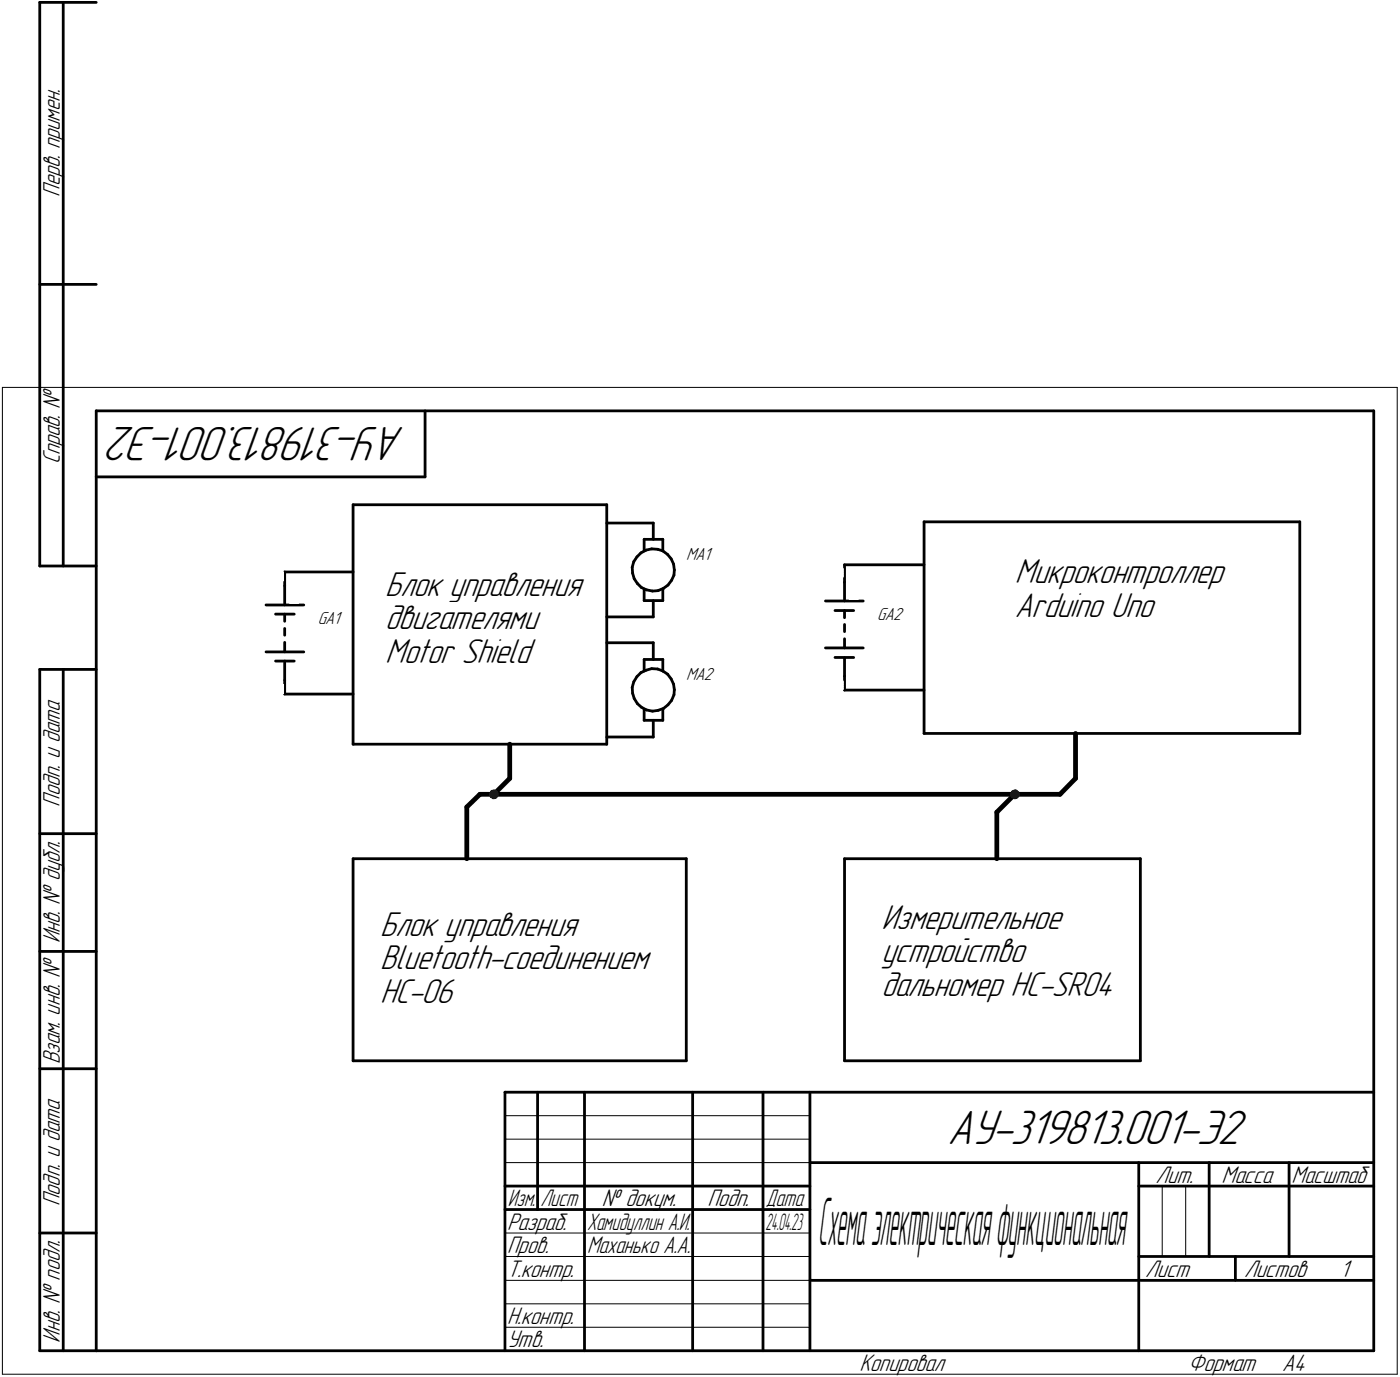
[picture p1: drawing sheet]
<svg xmlns="http://www.w3.org/2000/svg" width="298mm" height="293mm" viewBox="0 0 298 293" stroke-linecap="round" stroke-linejoin="round" font-family="sans-serif">
<g fill="none" stroke="#000" stroke-width=".59">
<path d="M8.5 .5v120zM8.5 .5h12zM13.5 .5v120zM8.5 60.5h12zM20.5 87.5v200zM20.5 87.5h272zM90.5 87.5v14zM292.5 87.5v200zM20.5 101.5h70zM75.2 107.4h54zM75.2 107.4v51zM129.2 107.4v51z"/>
<path d="M129.2 111.3h9.9zM135 119.5l-.4 1.2zM135.6 118.5l.9-.8zM135.6 118.5l-.6 1zM136.5 117.7l1.1-.6zM137.2 114.8v2.5zM137.2 114.8h3.9zM137.6 117.1l1.2-.3zM138.8 116.8l1.2 .1zM139.1 111.3v3.5zM140 116.9l1.1 .4zM141.1 114.8v2.5z"/>
<path d="M141.1 117.3l1.1 .7zM142.2 118l.7 1zM142.9 119l.5 1.1zM196.8 111.1h80zM196.8 111.1v45zM276.8 111.1v45zM8.5 120.5h12zM56.6 128.8h8.1zM56.6 138.8h8.1zM58.7 130.7h4zM60.6 124.7v4.1zM60.6 130.7v1.5z"/>
<path d="M60.6 133.8v1.4zM60.6 136.7v2.1zM60.6 121.8v2.9zM60.6 121.8h14.6zM129.2 131.3h9.9zM129.2 136.8h9.9zM134.6 120.7l.1 1.3zM134.7 122l.3 1.2zM135 123.2l.7 1zM135.7 124.2l.9 .9zM136.6 125.1l1.1 .5zM137.2 125.4v2.4z"/>
<path d="M137.2 127.8h3.9zM137.7 125.6l1.2 .2zM138.9 125.8l1.2-.1zM139.1 127.8v3.5zM139.1 136.8v3.6zM140.1 125.7l1.2-.5zM141.1 125.4v2.4zM141.3 125.2l.9-.7zM143 123.5l-.8 1zM143.4 120.1l.2 1.2zM143.5 122.4l-.5 1.1zM143.6 121.3l-.1 1.1z"/>
<path d="M175.8 127.9h8zM175.8 137.9h8zM177.8 130h4zM177.8 140h4zM179.8 124v3.9zM179.8 130v1.5zM179.8 132.9v1.6zM179.8 136v1.9zM179.8 140v3.9zM179.8 120.2v3.8zM179.8 120.2h17zM8.5 142.5v145z"/>
<path d="M8.5 142.5h12zM13.5 142.5v145zM58.7 140.7h4zM60.6 140.7v4.1zM60.6 144.8v2.9zM60.6 147.7h14.6zM75.2 158.4h54zM129.2 156.9h9.9zM134.6 146.3l.1 1.3zM134.7 147.6l.3 1.1zM135 145.1l-.4 1.2zM135 148.7l.7 1.1z"/>
<path d="M135.6 144l.9-.8zM135.6 144l-.6 1.1zM135.7 149.8l.9 .7zM136.5 143.2l1.1-.5zM136.6 150.5l1.1 .6zM137.2 140.4v2.4zM137.2 140.4h3.9zM137.2 151v2.3zM137.2 153.3h3.9zM137.6 142.7l1.2-.4zM137.7 151.1l1.2 .3zM138.8 142.3l1.2 .1z"/>
<path d="M138.9 151.4l1.2-.2zM139.1 153.3v3.6zM140 142.4l1.1 .4zM140.1 151.2l1.2-.4zM141.1 140.4v2.4zM141.1 151v2.3zM141.1 142.8l1.1 .7zM141.3 150.8l.9-.8zM142.2 143.5l.7 1zM142.9 144.5l.5 1.1zM143 149.1l-.8 .9zM143.4 145.6l.2 1.2z"/>
<path d="M143.5 147.9l-.5 1.2zM143.6 146.8l-.1 1.1zM179.8 143.9v3zM179.8 146.9h17zM196.8 156.1h80zM8.5 177.5h12zM75.2 182.8h70.9zM75.2 182.8v43zM146.1 182.8v43zM179.8 182.8h63zM179.8 182.8v43zM242.8 182.8v43z"/>
<path d="M8.5 202.5h12zM8.5 227.5h12zM75.2 225.8h70.9zM107.5 232.5h185zM107.5 232.5v55zM114.5 232.5v25zM124.5 232.5v55zM147.5 232.5v55zM162.5 232.5v55zM172.5 232.5v55zM179.8 225.8h63zM107.5 252.5h65z"/>
<path d="M107.5 257.5h65zM172.5 247.5h120zM242.5 247.5v40zM242.5 252.5h15zM257.5 247.5v20zM257.5 252.5h35zM274.5 247.5v20zM8.5 262.5h12zM172.5 272.5h70zM242.5 272.5h50zM242.5 267.5h50zM263.1 267.5v5z"/>
<path d="M8.5 287.5h12zM20.5 287.5h272z"/>
</g>
<path d="M108.5 158.4v7.3zM229 156.1v9.6zM99.4 171.8l2.8-2.7zM99.4 171.8v11zM102.2 169.1h3zM105.2 169.1h110.9zM108.5 165.7l-3.3 3.4zM212.3 172.9v9.9zM216.1 169.1l-3.8 3.8zM216.1 169.1h9.6zM229 165.7l-3.3 3.4z" fill="none" stroke="#000" stroke-width="1"/>
<g fill="#1c1c1c" stroke="#1c1c1c" stroke-width=".21">
<path d="M105.1 168.1h.2zM104.7 168.2h.8zM104.6 168.3h1.1zM104.4 168.4h1.4zM104.4 168.5h1.5zM104.4 168.6h1.6zM104.4 168.7h1.6zM104.3 168.7h1.8zM104.3 168.8h1.8zM104.2 168.9h1.9zM104.2 169h1.9zM104.2 169.1h1.9zM104.2 169.2h1.9zM104.2 169.2h1.9zM104.2 169.3h1.9zM104.2 169.4h1.9zM104.3 169.5h1.8zM104.3 169.6h1.7zM104.4 169.7h1.5zM104.5 169.8h1.3zM104.6 169.8h1.1zM104.7 169.9h1zM104.9 170h.4z"/>
<path d="M216 168.1h.4zM215.7 168.2h.9zM215.6 168.3h1.1zM215.4 168.4h1.3zM215.4 168.5h1.4zM215.3 168.6h1.6zM215.3 168.7h1.7zM215.2 168.7h1.8zM215.2 168.8h1.9zM215.2 168.9h1.9zM215.2 169h1.9zM215.1 169.1h2zM215.1 169.2h2zM215.1 169.2h2zM215.2 169.3h1.9zM215.2 169.4h1.8zM215.2 169.5h1.8zM215.2 169.6h1.7zM215.3 169.7h1.5zM215.5 169.8h1.3zM215.6 169.8h1.1zM215.7 169.9h.9zM215.9 170h.4z"/>
</g>
<g fill="#fff" stroke="#fff" stroke-width=".21">
<path d="M180.8 141.1h2zM180.8 141.2h2zM180.8 141.3h2zM180.8 141.4h2zM180.8 141.5h2zM180.8 141.6h2zM180.8 141.6h2zM180.8 141.7h2zM180.8 141.8h2zM180.8 141.9h2zM180.8 142h2zM180.8 142.1h2zM180.8 142.2h2zM180.8 142.2h2zM180.8 142.3h2zM180.8 142.4h2zM180.8 142.5h2zM180.8 142.6h2zM180.8 142.7h2zM180.8 142.7h2zM180.8 142.8h2zM180.8 142.9h2zM180.8 143h2zM180.8 143.1h2zM180.8 143.2h2zM180.8 143.3h2zM180.8 143.3h2zM180.8 143.4h2zM180.8 143.5h2zM180.8 143.6h2zM180.8 143.7h2zM180.8 143.8h2zM180.8 143.8h2zM180.8 143.9h2zM180.8 144h2zM180.8 144.1h2zM180.8 144.2h2zM180.8 144.3h2zM180.8 144.4h2zM180.8 144.4h2zM180.8 144.5h2zM180.8 144.6h2z"/>
<path d="M176 144.9h3.6zM176 145h3.6zM176 145.1h3.6zM176 145.2h3.6zM176 145.3h3.6zM176 145.4h3.6zM176 145.5h3.6zM176 145.5h3.6zM176 145.6h3.6zM176 145.7h3.6zM176 145.8h3.6zM176 145.9h3.6zM176 146h3.6zM176 146h3.6zM176 146.1h3.6zM176 146.2h3.6zM176 146.3h3.6zM176 146.4h3.6zM176 146.5h3.6zM176 146.6h3.6zM176 146.6h3.6zM176 146.7h3.6zM176 146.8h3.6z"/>
<path d="M180.8 124.1h2zM180.8 124.2h2zM180.8 124.3h2zM180.8 124.4h2zM180.8 124.5h2zM180.8 124.5h2zM180.8 124.6h2zM180.8 124.7h2zM180.8 124.8h2zM180.8 124.9h2zM180.8 125h2zM180.8 125.1h2zM180.8 125.1h2zM180.8 125.2h2zM180.8 125.3h2zM180.8 125.4h2zM180.8 125.5h2zM180.8 125.6h2zM180.8 125.6h2zM180.8 125.7h2zM180.8 125.8h2zM180.8 125.9h2zM180.8 126h2zM180.8 126.1h2zM180.8 126.2h2zM180.8 126.2h2zM180.8 126.3h2zM180.8 126.4h2zM180.8 126.5h2zM180.8 126.6h2zM180.8 126.7h2zM180.8 126.7h2zM180.8 126.8h2zM180.8 126.9h2zM180.8 127h2zM180.8 127.1h2zM180.8 127.2h2zM180.8 127.3h2zM180.8 127.3h2zM180.8 127.4h2zM180.8 127.5h2zM180.8 127.6h2z"/>
<path d="M176 121h3.6zM176 121.1h3.6zM176 121.2h3.6zM176 121.2h3.6zM176 121.3h3.6zM176 121.4h3.6zM176 121.5h3.6zM176 121.6h3.6zM176 121.7h3.6zM176 121.8h3.6zM176 121.8h3.6zM176 121.9h3.6zM176 122h3.6zM176 122.1h3.6zM176 122.2h3.6zM176 122.3h3.6zM176 122.3h3.6zM176 122.4h3.6zM176 122.5h3.6zM176 122.6h3.6zM176 122.7h3.6zM176 122.8h3.6zM176 122.9h3.6z"/>
<path d="M186.8 129.1h5.9zM186.8 129.2h5.9zM186.8 129.3h5.9zM186.8 129.4h5.9zM186.8 129.5h5.9zM186.8 129.5h5.9zM186.8 129.6h5.9zM186.8 129.7h5.9zM186.8 129.8h5.9zM186.8 129.9h5.9zM186.8 130h5.9zM186.8 130h5.9zM186.8 130.1h5.9zM186.8 130.2h5.9zM186.8 130.3h5.9zM186.8 130.4h5.9zM186.8 130.5h5.9zM186.8 130.6h5.9zM186.8 130.6h5.9zM186.8 130.7h5.9zM186.8 130.8h5.9zM186.8 130.9h5.9zM186.8 131h5.9zM186.8 131.1h5.9zM186.8 131.1h5.9zM186.8 131.2h5.9zM186.8 131.3h5.9zM186.8 131.4h5.9zM186.8 131.5h5.9zM186.8 131.6h5.9zM186.8 131.7h5.9zM186.8 131.7h5.9zM186.8 131.8h5.9zM186.8 131.9h5.9zM186.8 132h5.9zM186.8 132.1h5.9zM186.8 132.2h5.9zM186.8 132.2h5.9zM186.8 132.3h5.9zM186.8 132.4h5.9zM186.8 132.5h5.9zM186.8 132.6h5.9zM186.8 132.7h5.9z"/>
<path d="M61.6 141.9h2zM61.6 142h2zM61.6 142.1h2zM61.6 142.2h2zM61.6 142.2h2zM61.6 142.3h2zM61.6 142.4h2zM61.6 142.5h2zM61.6 142.6h2zM61.6 142.7h2zM61.6 142.7h2zM61.6 142.8h2zM61.6 142.9h2zM61.6 143h2zM61.6 143.1h2zM61.6 143.2h2zM61.6 143.3h2zM61.6 143.3h2zM61.6 143.4h2zM61.6 143.5h2zM61.6 143.6h2zM61.6 143.7h2zM61.6 143.8h2zM61.6 143.8h2zM61.6 143.9h2zM61.6 144h2zM61.6 144.1h2zM61.6 144.2h2zM61.6 144.3h2zM61.6 144.4h2zM61.6 144.4h2zM61.6 144.5h2zM61.6 144.6h2zM61.6 144.7h2zM61.6 144.8h2zM61.6 144.9h2zM61.6 144.9h2zM61.6 145h2zM61.6 145.1h2zM61.6 145.2h2zM61.6 145.3h2zM61.6 145.4h2zM61.6 145.5h2z"/>
<path d="M56.8 145.7h3.7zM56.8 145.8h3.7zM56.8 145.9h3.7zM56.8 146h3.7zM56.8 146h3.7zM56.8 146.1h3.7zM56.8 146.2h3.7zM56.8 146.3h3.7zM56.8 146.4h3.7zM56.8 146.5h3.7zM56.8 146.6h3.7zM56.8 146.6h3.7zM56.8 146.7h3.7zM56.8 146.8h3.7zM56.8 146.9h3.7zM56.8 147h3.7zM56.8 147.1h3.7zM56.8 147.2h3.7zM56.8 147.2h3.7zM56.8 147.3h3.7zM56.8 147.4h3.7zM56.8 147.5h3.7zM56.8 147.6h3.7zM56.8 147.7h3.7z"/>
<path d="M61.6 125h2zM61.6 125.1h2zM61.6 125.1h2zM61.6 125.2h2zM61.6 125.3h2zM61.6 125.4h2zM61.6 125.5h2zM61.6 125.6h2zM61.6 125.6h2zM61.6 125.7h2zM61.6 125.8h2zM61.6 125.9h2zM61.6 126h2zM61.6 126.1h2zM61.6 126.2h2zM61.6 126.2h2zM61.6 126.3h2zM61.6 126.4h2zM61.6 126.5h2zM61.6 126.6h2zM61.6 126.7h2zM61.6 126.7h2zM61.6 126.8h2zM61.6 126.9h2zM61.6 127h2zM61.6 127.1h2zM61.6 127.2h2zM61.6 127.3h2zM61.6 127.3h2zM61.6 127.4h2zM61.6 127.5h2zM61.6 127.6h2zM61.6 127.7h2zM61.6 127.8h2zM61.6 127.8h2zM61.6 127.9h2zM61.6 128h2zM61.6 128.1h2zM61.6 128.2h2zM61.6 128.3h2zM61.6 128.4h2zM61.6 128.4h2z"/>
<path d="M56.8 121.8h3.7zM56.8 121.8h3.7zM56.8 121.9h3.7zM56.8 122h3.7zM56.8 122.1h3.7zM56.8 122.2h3.7zM56.8 122.3h3.7zM56.8 122.3h3.7zM56.8 122.4h3.7zM56.8 122.5h3.7zM56.8 122.6h3.7zM56.8 122.7h3.7zM56.8 122.8h3.7zM56.8 122.9h3.7zM56.8 122.9h3.7zM56.8 123h3.7zM56.8 123.1h3.7zM56.8 123.2h3.7zM56.8 123.3h3.7zM56.8 123.4h3.7zM56.8 123.4h3.7zM56.8 123.5h3.7zM56.8 123.6h3.7z"/>
<path d="M67.6 130h5.4zM67.6 130h5.4zM67.6 130.1h5.4zM67.6 130.2h5.4zM67.6 130.3h5.4zM67.6 130.4h5.4zM67.6 130.5h5.4zM67.6 130.6h5.4zM67.6 130.6h5.4zM67.6 130.7h5.4zM67.6 130.8h5.4zM67.6 130.9h5.4zM67.6 131h5.4zM67.6 131.1h5.4zM67.6 131.1h5.4zM67.6 131.2h5.4zM67.6 131.3h5.4zM67.6 131.4h5.4zM67.6 131.5h5.4zM67.6 131.6h5.4zM67.6 131.7h5.4zM67.6 131.7h5.4zM67.6 131.8h5.4zM67.6 131.9h5.4zM67.6 132h5.4zM67.6 132.1h5.4zM67.6 132.2h5.4zM67.6 132.2h5.4zM67.6 132.3h5.4zM67.6 132.4h5.4zM67.6 132.5h5.4zM67.6 132.6h5.4zM67.6 132.7h5.4zM67.6 132.8h5.4zM67.6 132.8h5.4zM67.6 132.9h5.4zM67.6 133h5.4zM67.6 133.1h5.4zM67.6 133.2h5.4zM67.6 133.3h5.4zM67.6 133.3h5.4zM67.6 133.4h5.4z"/>
<path d="M140.1 110.5h2zM140.1 110.6h2zM140.1 110.7h2zM140.1 110.7h2zM140.1 110.8h2zM140.1 110.9h2zM140.1 111h2zM140.1 111.1h2zM140.1 111.2h2zM140.1 111.3h2zM140.1 111.3h2zM140.1 111.4h2zM140.1 111.5h2zM140.1 111.6h2zM140.1 111.7h2zM140.1 111.8h2zM140.1 111.8h2zM140.1 111.9h2zM140.1 112h2zM140.1 112.1h2zM140.1 112.2h2zM140.1 112.3h2zM140.1 112.4h2zM140.1 112.4h2zM140.1 112.5h2zM140.1 112.6h2zM140.1 112.7h2zM140.1 112.8h2zM140.1 112.9h2zM140.1 112.9h2zM140.1 113h2zM140.1 113.1h2zM140.1 113.2h2zM140.1 113.3h2zM140.1 113.4h2zM140.1 113.5h2zM140.1 113.5h2zM140.1 113.6h2zM140.1 113.7h2zM140.1 113.8h2zM140.1 113.9h2zM140.1 114h2z"/>
<path d="M135.3 108.4h3.6zM135.3 108.5h3.6zM135.3 108.5h3.6zM135.3 108.6h3.6zM135.3 108.7h3.6zM135.3 108.8h3.6zM135.3 108.9h3.6zM135.3 109h3.6zM135.3 109.1h3.6zM135.3 109.1h3.6zM135.3 109.2h3.6zM135.3 109.3h3.6zM135.3 109.4h3.6zM135.3 109.5h3.6zM135.3 109.6h3.6zM135.3 109.6h3.6zM135.3 109.7h3.6zM135.3 109.8h3.6zM135.3 109.9h3.6zM135.3 110h3.6zM135.3 110.1h3.6zM135.3 110.2h3.6zM135.3 110.2h3.6z"/>
<path d="M140.1 129.5h2zM140.1 129.6h2zM140.1 129.7h2zM140.1 129.8h2zM140.1 129.9h2zM140.1 130h2zM140.1 130h2zM140.1 130.1h2zM140.1 130.2h2zM140.1 130.3h2zM140.1 130.4h2zM140.1 130.5h2zM140.1 130.6h2zM140.1 130.6h2zM140.1 130.7h2zM140.1 130.8h2zM140.1 130.9h2zM140.1 131h2zM140.1 131.1h2zM140.1 131.1h2zM140.1 131.2h2zM140.1 131.3h2zM140.1 131.4h2zM140.1 131.5h2zM140.1 131.6h2zM140.1 131.7h2zM140.1 131.7h2zM140.1 131.8h2zM140.1 131.9h2zM140.1 132h2zM140.1 132.1h2zM140.1 132.2h2zM140.1 132.2h2zM140.1 132.3h2zM140.1 132.4h2zM140.1 132.5h2zM140.1 132.6h2zM140.1 132.7h2zM140.1 132.8h2zM140.1 132.8h2zM140.1 132.9h2zM140.1 133h2z"/>
<path d="M135.3 132.3h3.6zM135.3 132.4h3.6zM135.3 132.5h3.6zM135.3 132.6h3.6zM135.3 132.7h3.6zM135.3 132.8h3.6zM135.3 132.8h3.6zM135.3 132.9h3.6zM135.3 133h3.6zM135.3 133.1h3.6zM135.3 133.2h3.6zM135.3 133.3h3.6zM135.3 133.3h3.6zM135.3 133.4h3.6zM135.3 133.5h3.6zM135.3 133.6h3.6zM135.3 133.7h3.6zM135.3 133.8h3.6zM135.3 133.9h3.6zM135.3 133.9h3.6zM135.3 134h3.6zM135.3 134.1h3.6zM135.3 134.2h3.6z"/>
<path d="M146.1 116.5h5.8zM146.1 116.6h5.8zM146.1 116.7h5.8zM146.1 116.8h5.8zM146.1 116.8h5.8zM146.1 116.9h5.8zM146.1 117h5.8zM146.1 117.1h5.8zM146.1 117.2h5.8zM146.1 117.3h5.8zM146.1 117.3h5.8zM146.1 117.4h5.8zM146.1 117.5h5.8zM146.1 117.6h5.8zM146.1 117.7h5.8zM146.1 117.8h5.8zM146.1 117.9h5.8zM146.1 117.9h5.8zM146.1 118h5.8zM146.1 118.1h5.8zM146.1 118.2h5.8zM146.1 118.3h5.8zM146.1 118.4h5.8zM146.1 118.4h5.8zM146.1 118.5h5.8zM146.1 118.6h5.8zM146.1 118.7h5.8zM146.1 118.8h5.8zM146.1 118.9h5.8zM146.1 119h5.8zM146.1 119h5.8zM146.1 119.1h5.8zM146.1 119.2h5.8zM146.1 119.3h5.8zM146.1 119.4h5.8zM146.1 119.5h5.8zM146.1 119.5h5.8zM146.1 119.6h5.8zM146.1 119.7h5.8zM146.1 119.8h5.8zM146.1 119.9h5.8zM146.1 120h5.8z"/>
<path d="M140.1 136.1h2zM140.1 136.1h2zM140.1 136.2h2zM140.1 136.3h2zM140.1 136.4h2zM140.1 136.5h2zM140.1 136.6h2zM140.1 136.7h2zM140.1 136.7h2zM140.1 136.8h2zM140.1 136.9h2zM140.1 137h2zM140.1 137.1h2zM140.1 137.2h2zM140.1 137.2h2zM140.1 137.3h2zM140.1 137.4h2zM140.1 137.5h2zM140.1 137.6h2zM140.1 137.7h2zM140.1 137.8h2zM140.1 137.8h2zM140.1 137.9h2zM140.1 138h2zM140.1 138.1h2zM140.1 138.2h2zM140.1 138.3h2zM140.1 138.3h2zM140.1 138.4h2zM140.1 138.5h2zM140.1 138.6h2zM140.1 138.7h2zM140.1 138.8h2zM140.1 138.9h2zM140.1 138.9h2zM140.1 139h2zM140.1 139.1h2zM140.1 139.2h2zM140.1 139.3h2zM140.1 139.4h2zM140.1 139.4h2zM140.1 139.5h2z"/>
<path d="M135.3 133.9h3.6zM135.3 133.9h3.6zM135.3 134h3.6zM135.3 134.1h3.6zM135.3 134.2h3.6zM135.3 134.3h3.6zM135.3 134.4h3.6zM135.3 134.5h3.6zM135.3 134.5h3.6zM135.3 134.6h3.6zM135.3 134.7h3.6zM135.3 134.8h3.6zM135.3 134.9h3.6zM135.3 135h3.6zM135.3 135h3.6zM135.3 135.1h3.6zM135.3 135.2h3.6zM135.3 135.3h3.6zM135.3 135.4h3.6zM135.3 135.5h3.6zM135.3 135.6h3.6zM135.3 135.6h3.6zM135.3 135.7h3.6zM135.3 135.8h3.6z"/>
<path d="M140.1 155h2zM140.1 155.1h2zM140.1 155.2h2zM140.1 155.3h2zM140.1 155.4h2zM140.1 155.4h2zM140.1 155.5h2zM140.1 155.6h2zM140.1 155.7h2zM140.1 155.8h2zM140.1 155.9h2zM140.1 156h2zM140.1 156h2zM140.1 156.1h2zM140.1 156.2h2zM140.1 156.3h2zM140.1 156.4h2zM140.1 156.5h2zM140.1 156.5h2zM140.1 156.6h2zM140.1 156.7h2zM140.1 156.8h2zM140.1 156.9h2zM140.1 157h2zM140.1 157.1h2zM140.1 157.1h2zM140.1 157.2h2zM140.1 157.3h2zM140.1 157.4h2zM140.1 157.5h2zM140.1 157.6h2zM140.1 157.6h2zM140.1 157.7h2zM140.1 157.8h2zM140.1 157.9h2zM140.1 158h2zM140.1 158.1h2zM140.1 158.2h2zM140.1 158.2h2zM140.1 158.3h2zM140.1 158.4h2zM140.1 158.5h2z"/>
<path d="M135.3 157.8h3.6zM135.3 157.9h3.6zM135.3 158h3.6zM135.3 158.1h3.6zM135.3 158.2h3.6zM135.3 158.2h3.6zM135.3 158.3h3.6zM135.3 158.4h3.6zM135.3 158.5h3.6zM135.3 158.6h3.6zM135.3 158.7h3.6zM135.3 158.7h3.6zM135.3 158.8h3.6zM135.3 158.9h3.6zM135.3 159h3.6zM135.3 159.1h3.6zM135.3 159.2h3.6zM135.3 159.3h3.6zM135.3 159.3h3.6zM135.3 159.4h3.6zM135.3 159.5h3.6zM135.3 159.6h3.6zM135.3 159.7h3.6zM135.3 159.8h3.6z"/>
<path d="M146.1 142.1h6.3zM146.1 142.2h6.3zM146.1 142.2h6.3zM146.1 142.3h6.3zM146.1 142.4h6.3zM146.1 142.5h6.3zM146.1 142.6h6.3zM146.1 142.7h6.3zM146.1 142.7h6.3zM146.1 142.8h6.3zM146.1 142.9h6.3zM146.1 143h6.3zM146.1 143.1h6.3zM146.1 143.2h6.3zM146.1 143.3h6.3zM146.1 143.3h6.3zM146.1 143.4h6.3zM146.1 143.5h6.3zM146.1 143.6h6.3zM146.1 143.7h6.3zM146.1 143.8h6.3zM146.1 143.8h6.3zM146.1 143.9h6.3zM146.1 144h6.3zM146.1 144.1h6.3zM146.1 144.2h6.3zM146.1 144.3h6.3zM146.1 144.4h6.3zM146.1 144.4h6.3zM146.1 144.5h6.3zM146.1 144.6h6.3zM146.1 144.7h6.3zM146.1 144.8h6.3zM146.1 144.9h6.3zM146.1 144.9h6.3zM146.1 145h6.3zM146.1 145.1h6.3zM146.1 145.2h6.3zM146.1 145.3h6.3zM146.1 145.4h6.3zM146.1 145.5h6.3zM146.1 145.5h6.3z"/>
<path d="M82 121.2h45.3zM82 121.2h45.3zM82 121.3h45.3zM82 121.4h45.3zM82 121.5h45.3zM82 121.6h45.3zM82 121.7h45.3zM82 121.8h45.3zM82 121.8h45.3zM82 121.9h45.3zM82 122h45.3zM82 122.1h45.3zM82 122.2h45.3zM82 122.3h45.3zM82 122.3h45.3zM82 122.4h45.3zM82 122.5h45.3zM82 122.6h45.3zM82 122.7h45.3zM82 122.8h45.3zM82 122.9h45.3zM82 122.9h45.3zM82 123h45.3zM82 123.1h45.3zM82 123.2h45.3zM82 123.3h45.3zM82 123.4h45.3zM82 123.4h45.3zM82 123.5h45.3zM82 123.6h45.3zM82 123.7h45.3zM82 123.8h45.3zM82 123.9h45.3zM82 124h45.3zM82 124h45.3zM82 124.1h45.3zM82 124.2h45.3zM82 124.3h45.3zM82 124.4h45.3zM82 124.5h45.3zM82 124.5h45.3zM82 124.6h45.3zM82 124.7h45.3zM82 124.8h45.3zM82 124.9h45.3zM82 125h45.3zM82 125.1h45.3zM82 125.1h45.3zM82 125.2h45.3zM82 125.3h45.3zM82 125.4h45.3zM82 125.5h45.3zM82 125.6h45.3zM82 125.6h45.3zM82 125.7h45.3zM82 125.8h45.3zM82 125.9h45.3zM82 126h45.3zM82 126.1h45.3zM82 126.2h45.3zM82 126.2h45.3zM82 126.3h45.3zM82 126.4h45.3zM82 126.5h45.3zM82 126.6h45.3zM82 126.7h45.3zM82 126.7h45.3zM82 126.8h45.3zM82 126.9h45.3zM82 127h45.3zM82 127.1h45.3zM82 127.2h45.3zM82 127.3h45.3zM82 127.3h45.3zM82 127.4h45.3zM82 127.5h45.3zM82 127.6h45.3zM82 127.7h45.3zM82 127.8h45.3zM82 127.8h45.3zM82 127.9h45.3zM82 128h45.3zM82 128.1h45.3zM82 128.2h45.3z"/>
<path d="M82 128.3h36.1zM82 128.4h36.1zM82 128.4h36.1zM82 128.5h36.1zM82 128.6h36.1zM82 128.7h36.1zM82 128.8h36.1zM82 128.9h36.1zM82 128.9h36.1zM82 129h36.1zM82 129.1h36.1zM82 129.2h36.1zM82 129.3h36.1zM82 129.4h36.1zM82 129.5h36.1zM82 129.5h36.1zM82 129.6h36.1zM82 129.7h36.1zM82 129.8h36.1zM82 129.9h36.1zM82 130h36.1zM82 130h36.1zM82 130.1h36.1zM82 130.2h36.1zM82 130.3h36.1zM82 130.4h36.1zM82 130.5h36.1zM82 130.6h36.1zM82 130.6h36.1zM82 130.7h36.1zM82 130.8h36.1zM82 130.9h36.1zM82 131h36.1zM82 131.1h36.1zM82 131.1h36.1zM82 131.2h36.1zM82 131.3h36.1zM82 131.4h36.1zM82 131.5h36.1zM82 131.6h36.1zM82 131.7h36.1zM82 131.7h36.1zM82 131.8h36.1zM82 131.9h36.1zM82 132h36.1zM82 132.1h36.1zM82 132.2h36.1zM82 132.2h36.1zM82 132.3h36.1zM82 132.4h36.1zM82 132.5h36.1zM82 132.6h36.1zM82 132.7h36.1zM82 132.8h36.1zM82 132.8h36.1zM82 132.9h36.1zM82 133h36.1zM82 133.1h36.1zM82 133.2h36.1zM82 133.3h36.1zM82 133.3h36.1zM82 133.4h36.1zM82 133.5h36.1zM82 133.6h36.1zM82 133.7h36.1zM82 133.8h36.1zM82 133.9h36.1zM82 133.9h36.1zM82 134h36.1zM82 134.1h36.1zM82 134.2h36.1zM82 134.3h36.1zM82 134.4h36.1zM82 134.5h36.1zM82 134.5h36.1zM82 134.6h36.1zM82 134.7h36.1zM82 134.8h36.1zM82 134.9h36.1zM82 135h36.1zM82 135h36.1zM82 135.1h36.1zM82 135.2h36.1zM82 135.3h36.1zM82 135.4h36.1z"/>
<path d="M82 135.5h32.4zM82 135.6h32.4zM82 135.6h32.4zM82 135.7h32.4zM82 135.8h32.4zM82 135.9h32.4zM82 136h32.4zM82 136.1h32.4zM82 136.1h32.4zM82 136.2h32.4zM82 136.3h32.4zM82 136.4h32.4zM82 136.5h32.4zM82 136.6h32.4zM82 136.7h32.4zM82 136.7h32.4zM82 136.8h32.4zM82 136.9h32.4zM82 137h32.4zM82 137.1h32.4zM82 137.2h32.4zM82 137.2h32.4zM82 137.3h32.4zM82 137.4h32.4zM82 137.5h32.4zM82 137.6h32.4zM82 137.7h32.4zM82 137.8h32.4zM82 137.8h32.4zM82 137.9h32.4zM82 138h32.4zM82 138.1h32.4zM82 138.2h32.4zM82 138.3h32.4zM82 138.3h32.4zM82 138.4h32.4zM82 138.5h32.4zM82 138.6h32.4zM82 138.7h32.4zM82 138.8h32.4zM82 138.9h32.4zM82 138.9h32.4zM82 139h32.4zM82 139.1h32.4zM82 139.2h32.4zM82 139.3h32.4zM82 139.4h32.4zM82 139.4h32.4zM82 139.5h32.4zM82 139.6h32.4zM82 139.7h32.4zM82 139.8h32.4zM82 139.9h32.4zM82 140h32.4zM82 140h32.4zM82 140.1h32.4zM82 140.2h32.4zM82 140.3h32.4zM82 140.4h32.4zM82 140.5h32.4zM82 140.5h32.4zM82 140.6h32.4zM82 140.7h32.4zM82 140.8h32.4zM82 140.9h32.4zM82 141h32.4zM82 141.1h32.4zM82 141.1h32.4zM82 141.2h32.4zM82 141.3h32.4zM82 141.4h32.4zM82 141.5h32.4zM82 141.6h32.4zM82 141.6h32.4zM82 141.7h32.4zM82 141.8h32.4zM82 141.9h32.4zM82 142h32.4zM82 142.1h32.4zM82 142.2h32.4zM82 142.2h32.4zM82 142.3h32.4zM82 142.4h32.4zM82 142.5h32.4z"/>
<path d="M80.9 193.5h45.4zM80.9 193.6h45.4zM80.9 193.7h45.4zM80.9 193.8h45.4zM80.9 193.9h45.4zM80.9 194h45.4zM80.9 194.1h45.4zM80.9 194.1h45.4zM80.9 194.2h45.4zM80.9 194.3h45.4zM80.9 194.4h45.4zM80.9 194.5h45.4zM80.9 194.6h45.4zM80.9 194.6h45.4zM80.9 194.7h45.4zM80.9 194.8h45.4zM80.9 194.9h45.4zM80.9 195h45.4zM80.9 195.1h45.4zM80.9 195.2h45.4zM80.9 195.2h45.4zM80.9 195.3h45.4zM80.9 195.4h45.4zM80.9 195.5h45.4zM80.9 195.6h45.4zM80.9 195.7h45.4zM80.9 195.7h45.4zM80.9 195.8h45.4zM80.9 195.9h45.4zM80.9 196h45.4zM80.9 196.1h45.4zM80.9 196.2h45.4zM80.9 196.3h45.4zM80.9 196.3h45.4zM80.9 196.4h45.4zM80.9 196.5h45.4zM80.9 196.6h45.4zM80.9 196.7h45.4zM80.9 196.8h45.4zM80.9 196.8h45.4zM80.9 196.9h45.4zM80.9 197h45.4zM80.9 197.1h45.4zM80.9 197.2h45.4zM80.9 197.3h45.4zM80.9 197.4h45.4zM80.9 197.4h45.4zM80.9 197.5h45.4zM80.9 197.6h45.4zM80.9 197.7h45.4zM80.9 197.8h45.4zM80.9 197.9h45.4zM80.9 198h45.4zM80.9 198h45.4zM80.9 198.1h45.4zM80.9 198.2h45.4zM80.9 198.3h45.4zM80.9 198.4h45.4zM80.9 198.5h45.4zM80.9 198.5h45.4zM80.9 198.6h45.4zM80.9 198.7h45.4zM80.9 198.8h45.4zM80.9 198.9h45.4zM80.9 199h45.4zM80.9 199.1h45.4zM80.9 199.1h45.4zM80.9 199.2h45.4zM80.9 199.3h45.4zM80.9 199.4h45.4zM80.9 199.5h45.4zM80.9 199.6h45.4zM80.9 199.6h45.4zM80.9 199.7h45.4zM80.9 199.8h45.4zM80.9 199.9h45.4zM80.9 200h45.4zM80.9 200.1h45.4zM80.9 200.2h45.4zM80.9 200.2h45.4zM80.9 200.3h45.4zM80.9 200.4h45.4zM80.9 200.5h45.4zM80.9 200.6h45.4zM80.9 200.7h45.4z"/>
<path d="M80.9 200.7h58.6zM80.9 200.8h58.6zM80.9 200.9h58.6zM80.9 201h58.6zM80.9 201.1h58.6zM80.9 201.2h58.6zM80.9 201.3h58.6zM80.9 201.3h58.6zM80.9 201.4h58.6zM80.9 201.5h58.6zM80.9 201.6h58.6zM80.9 201.7h58.6zM80.9 201.8h58.6zM80.9 201.8h58.6zM80.9 201.9h58.6zM80.9 202h58.6zM80.9 202.1h58.6zM80.9 202.2h58.6zM80.9 202.3h58.6zM80.9 202.4h58.6zM80.9 202.4h58.6zM80.9 202.5h58.6zM80.9 202.6h58.6zM80.9 202.7h58.6zM80.9 202.8h58.6zM80.9 202.9h58.6zM80.9 202.9h58.6zM80.9 203h58.6zM80.9 203.1h58.6zM80.9 203.2h58.6zM80.9 203.3h58.6zM80.9 203.4h58.6zM80.9 203.5h58.6zM80.9 203.5h58.6zM80.9 203.6h58.6zM80.9 203.7h58.6zM80.9 203.8h58.6zM80.9 203.9h58.6zM80.9 204h58.6zM80.9 204h58.6zM80.9 204.1h58.6zM80.9 204.2h58.6zM80.9 204.3h58.6zM80.9 204.4h58.6zM80.9 204.5h58.6zM80.9 204.6h58.6zM80.9 204.6h58.6zM80.9 204.7h58.6zM80.9 204.8h58.6zM80.9 204.9h58.6zM80.9 205h58.6zM80.9 205.1h58.6zM80.9 205.1h58.6zM80.9 205.2h58.6zM80.9 205.3h58.6zM80.9 205.4h58.6zM80.9 205.5h58.6zM80.9 205.6h58.6zM80.9 205.7h58.6zM80.9 205.7h58.6zM80.9 205.8h58.6zM80.9 205.9h58.6zM80.9 206h58.6zM80.9 206.1h58.6zM80.9 206.2h58.6zM80.9 206.2h58.6zM80.9 206.3h58.6zM80.9 206.4h58.6zM80.9 206.5h58.6zM80.9 206.6h58.6zM80.9 206.7h58.6zM80.9 206.8h58.6zM80.9 206.8h58.6zM80.9 206.9h58.6zM80.9 207h58.6zM80.9 207.1h58.6zM80.9 207.2h58.6zM80.9 207.3h58.6zM80.9 207.3h58.6zM80.9 207.4h58.6zM80.9 207.5h58.6zM80.9 207.6h58.6zM80.9 207.7h58.6zM80.9 207.8h58.6z"/>
<path d="M80.9 207.9h17zM80.9 207.9h17zM80.9 208h17zM80.9 208.1h17zM80.9 208.2h17zM80.9 208.3h17zM80.9 208.4h17zM80.9 208.4h17zM80.9 208.5h17zM80.9 208.6h17zM80.9 208.7h17zM80.9 208.8h17zM80.9 208.9h17zM80.9 209h17zM80.9 209h17zM80.9 209.1h17zM80.9 209.2h17zM80.9 209.3h17zM80.9 209.4h17zM80.9 209.5h17zM80.9 209.5h17zM80.9 209.6h17zM80.9 209.7h17zM80.9 209.8h17zM80.9 209.9h17zM80.9 210h17zM80.9 210.1h17zM80.9 210.1h17zM80.9 210.2h17zM80.9 210.3h17zM80.9 210.4h17zM80.9 210.5h17zM80.9 210.6h17zM80.9 210.7h17zM80.9 210.7h17zM80.9 210.8h17zM80.9 210.9h17zM80.9 211h17zM80.9 211.1h17zM80.9 211.2h17zM80.9 211.2h17zM80.9 211.3h17zM80.9 211.4h17zM80.9 211.5h17zM80.9 211.6h17zM80.9 211.7h17zM80.9 211.8h17zM80.9 211.8h17zM80.9 211.9h17zM80.9 212h17zM80.9 212.1h17zM80.9 212.2h17zM80.9 212.3h17zM80.9 212.3h17zM80.9 212.4h17zM80.9 212.5h17zM80.9 212.6h17zM80.9 212.7h17zM80.9 212.8h17zM80.9 212.9h17zM80.9 212.9h17zM80.9 213h17zM80.9 213.1h17zM80.9 213.2h17zM80.9 213.3h17zM80.9 213.4h17zM80.9 213.4h17zM80.9 213.5h17zM80.9 213.6h17zM80.9 213.7h17zM80.9 213.8h17zM80.9 213.9h17zM80.9 214h17zM80.9 214h17zM80.9 214.1h17zM80.9 214.2h17zM80.9 214.3h17zM80.9 214.4h17zM80.9 214.5h17zM80.9 214.5h17zM80.9 214.6h17zM80.9 214.7h17zM80.9 214.8h17zM80.9 214.9h17z"/>
<path d="M187.7 192.1h39.8zM187.7 192.2h39.8zM187.7 192.3h39.8zM187.7 192.4h39.8zM187.7 192.4h39.8zM187.7 192.5h39.8zM187.7 192.6h39.8zM187.7 192.7h39.8zM187.7 192.8h39.8zM187.7 192.9h39.8zM187.7 193h39.8zM187.7 193h39.8zM187.7 193.1h39.8zM187.7 193.2h39.8zM187.7 193.3h39.8zM187.7 193.4h39.8zM187.7 193.5h39.8zM187.7 193.5h39.8zM187.7 193.6h39.8zM187.7 193.7h39.8zM187.7 193.8h39.8zM187.7 193.9h39.8zM187.7 194h39.8zM187.7 194.1h39.8zM187.7 194.1h39.8zM187.7 194.2h39.8zM187.7 194.3h39.8zM187.7 194.4h39.8zM187.7 194.5h39.8zM187.7 194.6h39.8zM187.7 194.6h39.8zM187.7 194.7h39.8zM187.7 194.8h39.8zM187.7 194.9h39.8zM187.7 195h39.8zM187.7 195.1h39.8zM187.7 195.2h39.8zM187.7 195.2h39.8zM187.7 195.3h39.8zM187.7 195.4h39.8zM187.7 195.5h39.8zM187.7 195.6h39.8zM187.7 195.7h39.8zM187.7 195.7h39.8zM187.7 195.8h39.8zM187.7 195.9h39.8zM187.7 196h39.8zM187.7 196.1h39.8zM187.7 196.2h39.8zM187.7 196.3h39.8zM187.7 196.3h39.8zM187.7 196.4h39.8zM187.7 196.5h39.8zM187.7 196.6h39.8zM187.7 196.7h39.8zM187.7 196.8h39.8zM187.7 196.8h39.8zM187.7 196.9h39.8zM187.7 197h39.8zM187.7 197.1h39.8zM187.7 197.2h39.8zM187.7 197.3h39.8zM187.7 197.4h39.8zM187.7 197.4h39.8zM187.7 197.5h39.8zM187.7 197.6h39.8zM187.7 197.7h39.8zM187.7 197.8h39.8zM187.7 197.9h39.8zM187.7 198h39.8zM187.7 198h39.8zM187.7 198.1h39.8zM187.7 198.2h39.8zM187.7 198.3h39.8zM187.7 198.4h39.8zM187.7 198.5h39.8zM187.7 198.5h39.8zM187.7 198.6h39.8zM187.7 198.7h39.8zM187.7 198.8h39.8zM187.7 198.9h39.8zM187.7 199h39.8zM187.7 199.1h39.8zM187.7 199.1h39.8zM187.7 199.2h39.8z"/>
<path d="M187.7 199.3h31.9zM187.7 199.4h31.9zM187.7 199.5h31.9zM187.7 199.6h31.9zM187.7 199.6h31.9zM187.7 199.7h31.9zM187.7 199.8h31.9zM187.7 199.9h31.9zM187.7 200h31.9zM187.7 200.1h31.9zM187.7 200.2h31.9zM187.7 200.2h31.9zM187.7 200.3h31.9zM187.7 200.4h31.9zM187.7 200.5h31.9zM187.7 200.6h31.9zM187.7 200.7h31.9zM187.7 200.7h31.9zM187.7 200.8h31.9zM187.7 200.9h31.9zM187.7 201h31.9zM187.7 201.1h31.9zM187.7 201.2h31.9zM187.7 201.3h31.9zM187.7 201.3h31.9zM187.7 201.4h31.9zM187.7 201.5h31.9zM187.7 201.6h31.9zM187.7 201.7h31.9zM187.7 201.8h31.9zM187.7 201.8h31.9zM187.7 201.9h31.9zM187.7 202h31.9zM187.7 202.1h31.9zM187.7 202.2h31.9zM187.7 202.3h31.9zM187.7 202.4h31.9zM187.7 202.4h31.9zM187.7 202.5h31.9zM187.7 202.6h31.9zM187.7 202.7h31.9zM187.7 202.8h31.9zM187.7 202.9h31.9zM187.7 202.9h31.9zM187.7 203h31.9zM187.7 203.1h31.9zM187.7 203.2h31.9zM187.7 203.3h31.9zM187.7 203.4h31.9zM187.7 203.5h31.9zM187.7 203.5h31.9zM187.7 203.6h31.9zM187.7 203.7h31.9zM187.7 203.8h31.9zM187.7 203.9h31.9zM187.7 204h31.9zM187.7 204h31.9zM187.7 204.1h31.9zM187.7 204.2h31.9zM187.7 204.3h31.9zM187.7 204.4h31.9zM187.7 204.5h31.9zM187.7 204.6h31.9zM187.7 204.6h31.9zM187.7 204.7h31.9zM187.7 204.8h31.9zM187.7 204.9h31.9zM187.7 205h31.9zM187.7 205.1h31.9zM187.7 205.1h31.9zM187.7 205.2h31.9zM187.7 205.3h31.9zM187.7 205.4h31.9zM187.7 205.5h31.9zM187.7 205.6h31.9zM187.7 205.7h31.9zM187.7 205.7h31.9zM187.7 205.8h31.9zM187.7 205.9h31.9zM187.7 206h31.9zM187.7 206.1h31.9zM187.7 206.2h31.9zM187.7 206.2h31.9zM187.7 206.3h31.9z"/>
<path d="M187.7 206.4h50.7zM187.7 206.5h50.7zM187.7 206.6h50.7zM187.7 206.7h50.7zM187.7 206.8h50.7zM187.7 206.8h50.7zM187.7 206.9h50.7zM187.7 207h50.7zM187.7 207.1h50.7zM187.7 207.2h50.7zM187.7 207.3h50.7zM187.7 207.3h50.7zM187.7 207.4h50.7zM187.7 207.5h50.7zM187.7 207.6h50.7zM187.7 207.7h50.7zM187.7 207.8h50.7zM187.7 207.9h50.7zM187.7 207.9h50.7zM187.7 208h50.7zM187.7 208.1h50.7zM187.7 208.2h50.7zM187.7 208.3h50.7zM187.7 208.4h50.7zM187.7 208.4h50.7zM187.7 208.5h50.7zM187.7 208.6h50.7zM187.7 208.7h50.7zM187.7 208.8h50.7zM187.7 208.9h50.7zM187.7 209h50.7zM187.7 209h50.7zM187.7 209.1h50.7zM187.7 209.2h50.7zM187.7 209.3h50.7zM187.7 209.4h50.7zM187.7 209.5h50.7zM187.7 209.5h50.7zM187.7 209.6h50.7zM187.7 209.7h50.7zM187.7 209.8h50.7zM187.7 209.9h50.7zM187.7 210h50.7zM187.7 210.1h50.7zM187.7 210.1h50.7zM187.7 210.2h50.7zM187.7 210.3h50.7zM187.7 210.4h50.7zM187.7 210.5h50.7zM187.7 210.6h50.7zM187.7 210.7h50.7zM187.7 210.7h50.7zM187.7 210.8h50.7zM187.7 210.9h50.7zM187.7 211h50.7zM187.7 211.1h50.7zM187.7 211.2h50.7zM187.7 211.2h50.7zM187.7 211.3h50.7zM187.7 211.4h50.7zM187.7 211.5h50.7zM187.7 211.6h50.7zM187.7 211.7h50.7zM187.7 211.8h50.7zM187.7 211.8h50.7zM187.7 211.9h50.7zM187.7 212h50.7zM187.7 212.1h50.7zM187.7 212.2h50.7zM187.7 212.3h50.7zM187.7 212.3h50.7zM187.7 212.4h50.7zM187.7 212.5h50.7zM187.7 212.6h50.7zM187.7 212.7h50.7zM187.7 212.8h50.7zM187.7 212.9h50.7zM187.7 212.9h50.7zM187.7 213h50.7zM187.7 213.1h50.7zM187.7 213.2h50.7zM187.7 213.3h50.7zM187.7 213.4h50.7zM187.7 213.4h50.7z"/>
<path d="M216.1 118.5h45.9zM216.1 118.6h45.9zM216.1 118.7h45.9zM216.1 118.8h45.9zM216.1 118.9h45.9zM216.1 119h45.9zM216.1 119h45.9zM216.1 119.1h45.9zM216.1 119.2h45.9zM216.1 119.3h45.9zM216.1 119.4h45.9zM216.1 119.5h45.9zM216.1 119.5h45.9zM216.1 119.6h45.9zM216.1 119.7h45.9zM216.1 119.8h45.9zM216.1 119.9h45.9zM216.1 120h45.9zM216.1 120.1h45.9zM216.1 120.1h45.9zM216.1 120.2h45.9zM216.1 120.3h45.9zM216.1 120.4h45.9zM216.1 120.5h45.9zM216.1 120.6h45.9zM216.1 120.6h45.9zM216.1 120.7h45.9zM216.1 120.8h45.9zM216.1 120.9h45.9zM216.1 121h45.9zM216.1 121.1h45.9zM216.1 121.2h45.9zM216.1 121.2h45.9zM216.1 121.3h45.9zM216.1 121.4h45.9zM216.1 121.5h45.9zM216.1 121.6h45.9zM216.1 121.7h45.9zM216.1 121.8h45.9zM216.1 121.8h45.9zM216.1 121.9h45.9zM216.1 122h45.9zM216.1 122.1h45.9zM216.1 122.2h45.9zM216.1 122.3h45.9zM216.1 122.3h45.9zM216.1 122.4h45.9zM216.1 122.5h45.9zM216.1 122.6h45.9zM216.1 122.7h45.9zM216.1 122.8h45.9zM216.1 122.9h45.9zM216.1 122.9h45.9zM216.1 123h45.9zM216.1 123.1h45.9zM216.1 123.2h45.9zM216.1 123.3h45.9zM216.1 123.4h45.9zM216.1 123.4h45.9zM216.1 123.5h45.9zM216.1 123.6h45.9zM216.1 123.7h45.9zM216.1 123.8h45.9zM216.1 123.9h45.9zM216.1 124h45.9zM216.1 124h45.9zM216.1 124.1h45.9zM216.1 124.2h45.9zM216.1 124.3h45.9zM216.1 124.4h45.9zM216.1 124.5h45.9zM216.1 124.5h45.9zM216.1 124.6h45.9zM216.1 124.7h45.9zM216.1 124.8h45.9zM216.1 124.9h45.9zM216.1 125h45.9zM216.1 125.1h45.9zM216.1 125.1h45.9zM216.1 125.2h45.9zM216.1 125.3h45.9zM216.1 125.4h45.9zM216.1 125.5h45.9zM216.1 125.6h45.9z"/>
<path d="M216.1 125.6h30.9zM216.1 125.7h30.9zM216.1 125.8h30.9zM216.1 125.9h30.9zM216.1 126h30.9zM216.1 126.1h30.9zM216.1 126.2h30.9zM216.1 126.2h30.9zM216.1 126.3h30.9zM216.1 126.4h30.9zM216.1 126.5h30.9zM216.1 126.6h30.9zM216.1 126.7h30.9zM216.1 126.7h30.9zM216.1 126.8h30.9zM216.1 126.9h30.9zM216.1 127h30.9zM216.1 127.1h30.9zM216.1 127.2h30.9zM216.1 127.3h30.9zM216.1 127.3h30.9zM216.1 127.4h30.9zM216.1 127.5h30.9zM216.1 127.6h30.9zM216.1 127.7h30.9zM216.1 127.8h30.9zM216.1 127.8h30.9zM216.1 127.9h30.9zM216.1 128h30.9zM216.1 128.1h30.9zM216.1 128.2h30.9zM216.1 128.3h30.9zM216.1 128.4h30.9zM216.1 128.4h30.9zM216.1 128.5h30.9zM216.1 128.6h30.9zM216.1 128.7h30.9zM216.1 128.8h30.9zM216.1 128.9h30.9zM216.1 128.9h30.9zM216.1 129h30.9zM216.1 129.1h30.9zM216.1 129.2h30.9zM216.1 129.3h30.9zM216.1 129.4h30.9zM216.1 129.5h30.9zM216.1 129.5h30.9zM216.1 129.6h30.9zM216.1 129.7h30.9zM216.1 129.8h30.9zM216.1 129.9h30.9zM216.1 130h30.9zM216.1 130h30.9zM216.1 130.1h30.9zM216.1 130.2h30.9zM216.1 130.3h30.9zM216.1 130.4h30.9zM216.1 130.5h30.9zM216.1 130.6h30.9zM216.1 130.6h30.9zM216.1 130.7h30.9zM216.1 130.8h30.9zM216.1 130.9h30.9zM216.1 131h30.9zM216.1 131.1h30.9zM216.1 131.1h30.9zM216.1 131.2h30.9zM216.1 131.3h30.9zM216.1 131.4h30.9zM216.1 131.5h30.9zM216.1 131.6h30.9zM216.1 131.7h30.9zM216.1 131.7h30.9zM216.1 131.8h30.9zM216.1 131.9h30.9zM216.1 132h30.9zM216.1 132.1h30.9zM216.1 132.2h30.9zM216.1 132.2h30.9zM216.1 132.3h30.9zM216.1 132.4h30.9zM216.1 132.5h30.9zM216.1 132.6h30.9zM216.1 132.7h30.9zM216.1 132.8h30.9z"/>
</g>
<g fill="none" stroke="#000" stroke-width=".21">
<path d="M.5 82.5v210zM.5 82.5h297zM297.5 82.5v210zM107.5 237.5h65zM107.5 242.5h65zM107.5 247.5h65zM247.5 252.5v15zM252.5 252.5v15zM107.5 262.5h65zM107.5 267.5h65zM107.5 272.5h65zM107.5 277.5h65z"/>
<path d="M.5 292.5h297zM107.5 282.5h65z"/>
</g>
<g font-size="14.7">
<text x="174.2" y="265.1">С</text>
<text x="176.1" y="265.1">хемаэлектрическаяфункциональная</text>
</g>
<g font-size="10.9">
<text x="86.2" y="91" transform="rotate(-180 86.2 91)">АУ-319813.001-Э2</text>
<text x="201.8" y="243.5">АУ-319813.001-Э2</text>
</g>
<g font-size="7.8">
<text x="216.1" y="124.1">Микроконтроллер</text>
<text x="82" y="126.8">Блок управления</text>
<text x="216.1" y="131.3">Arduino Uno</text>
<text x="82" y="133.9">двигателями</text>
<text x="82" y="141">Motor Shield</text>
<text x="187.7" y="197.7">Измерительное</text>
<text x="81" y="199.2">Блок управления</text>
<text x="81" y="206.3">Bluetooth-соединением</text>
<text x="187.7" y="204.9">устройство</text>
<text x="81" y="213.5">HC-06</text>
<text x="187.7" y="212">дальномер HC-SR04</text>
</g>
<g font-size="5.4">
<text x="12.8" y="41.9" transform="rotate(-90 12.8 41.9)">Перв. примен.</text>
<text x="12.8" y="98.8" transform="rotate(-90 12.8 98.8)">Справ. №</text>
<text x="12.8" y="171.7" transform="rotate(-90 12.8 171.7)">Подп. и дата</text>
<text x="12.8" y="200.8" transform="rotate(-90 12.8 200.8)">Инв. № дубл.</text>
<text x="12.8" y="226.6" transform="rotate(-90 12.8 226.6)">Взам. инв. №</text>
<text x="246.1" y="251.8">Лит.</text>
<text x="260.1" y="251.8">Масса</text>
<text x="275" y="251.8">Масштаб</text>
<text x="12.8" y="256.7" transform="rotate(-90 12.8 256.7)">Подп. и дата</text>
<text x="128.2" y="256.8">№ докум.</text>
<text x="150.6" y="256.8">Подп.</text>
<text x="108" y="261.8">Разраб.</text>
<text x="108" y="266.8">Пров.</text>
<text x="125" y="266.8">Маханько А.А.</text>
<text x="108" y="271.8">Т.контр.</text>
<text x="243.9" y="271.8">Лист</text>
<text x="264.9" y="271.8">Листов</text>
<text x="285.4" y="271.8">1</text>
<text x="108" y="281.8">Н.контр.</text>
<text x="12.8" y="285.8" transform="rotate(-90 12.8 285.8)">Инв. № подл.</text>
<text x="108" y="286.8">Утв.</text>
<text x="183" y="291.8">Копировал</text>
<text x="253" y="291.8">Формат</text>
<text x="273" y="291.8">A4</text>
</g>
<g font-size="5.3">
<text x="108.1" y="256.8">Изм.</text>
<text x="115.1" y="256.8">Лист</text>
<text x="163.1" y="256.8">Дата</text>
<text x="125" y="261.8">Хамидуллин А.И.</text>
</g>
<text font-size="5.2" x="163" y="261.8">24.04.23</text>
<g font-size="4">
<text x="146.1" y="119.3">MA1</text>
<text x="186.8" y="131.9">GA2</text>
<text x="67.6" y="132.7">GA1</text>
<text x="146.1" y="144.8">MA2</text>
</g>
</svg>
